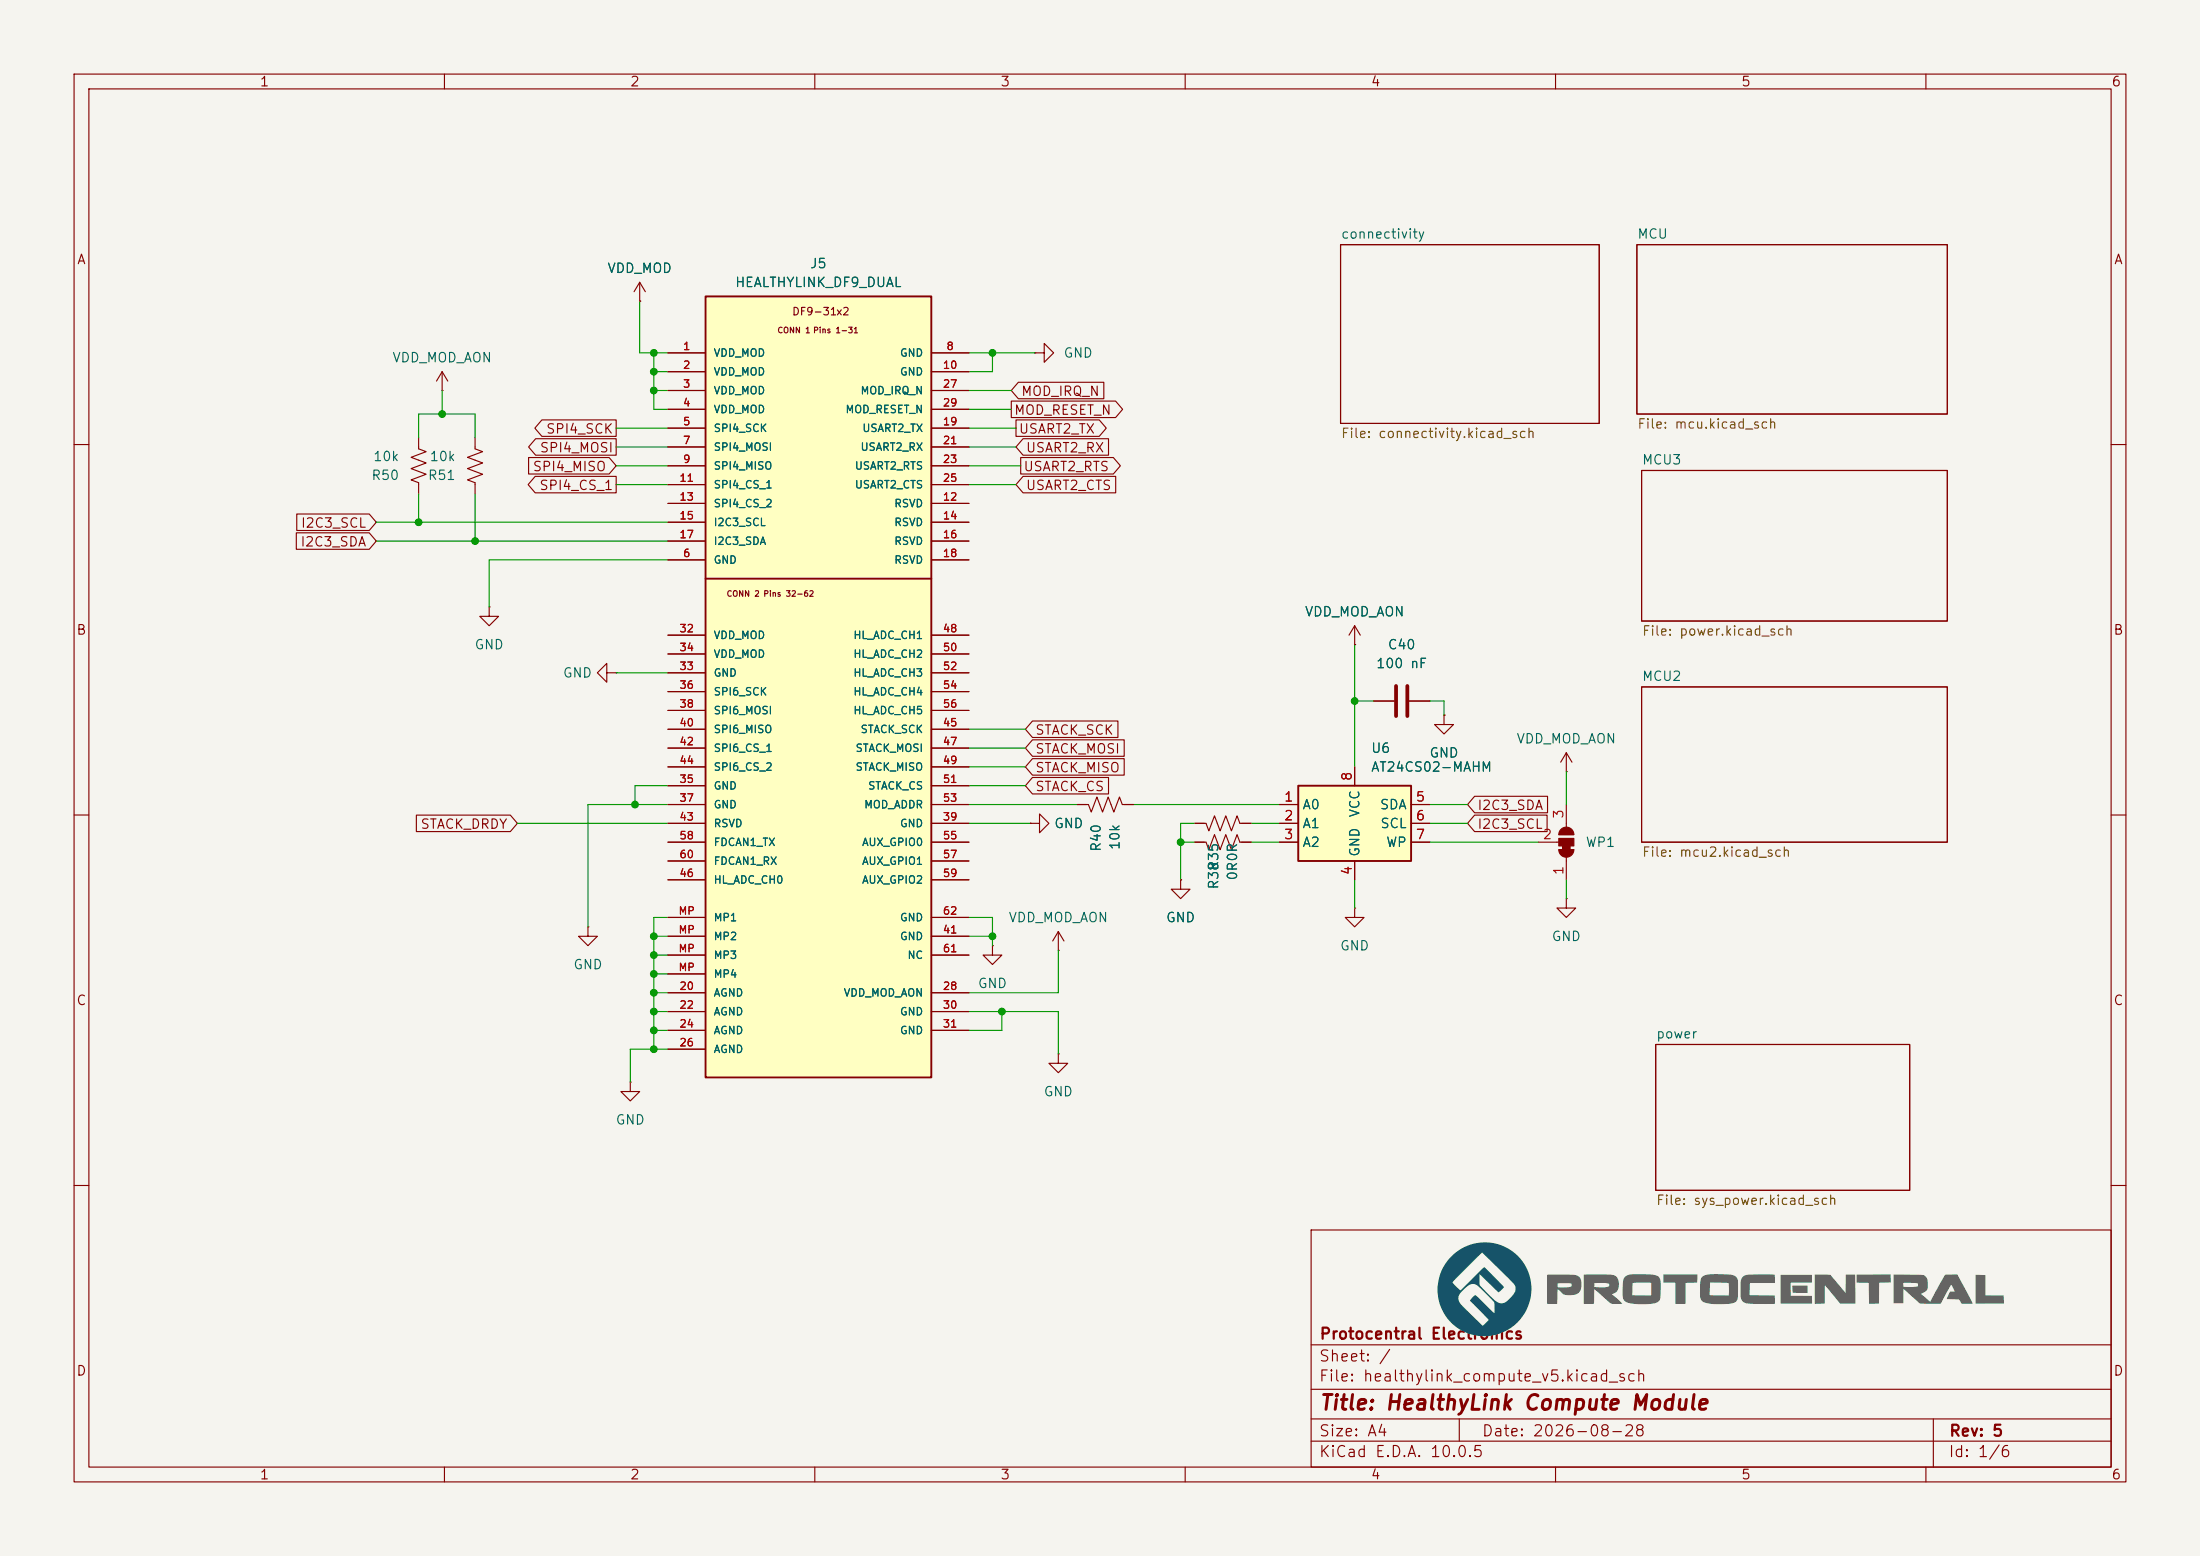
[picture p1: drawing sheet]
<svg xmlns="http://www.w3.org/2000/svg" width="297mm" height="210mm" viewBox="0 0 297 210" stroke-linecap="round" stroke-linejoin="round" font-family="sans-serif">
<path d="M0 0h297v210h-297z" fill="#f5f4ef" stroke="#f5f4ef" stroke-width=".14"/>
<g fill="none" stroke="#840000" stroke-width=".15">
<path d="M10 10h277v190h-277zM12 12h273v186h-273zM60 10v2M110 10v2M160 10v2M210 10v2M260 10v2M181 33h34.9v24.2h-34.9zM221 33h41.9v22.9h-41.9zM56.5 59.1v1.5l1 .4-2 .7 2 .8-2 .7 2 .8-2 .8 1 .4v1.5M10 60h2M221.6 63.5h41.3v20.3h-41.3z"/>
<path d="M285 60h2M221.6 92.7h41.3v21h-41.3zM10 110h2M139.1 111.1h1.2v-1.2l1.3 1.2-1.3 1.3v-1.3M139.1 111.1h.1M145.4 108.6h1.5l.4 1 .8-2 .7 2 .8-2 .8 2 .7-2 .4 1h1.5M159.4 118.7v1.3h1.3l-1.3 1.3-1.3-1.3h1.3M159.4 118.7h.1M161.3 111.1h1.5l.4 1 .8-2 .7 2 .8-2 .7 2 .8-2 .4 1h1.5M161.3 113.7h1.5l.4 1 .8-2.1 .7 2.1 .8-2.1 .7 2.1 .8-2.1 .4 1.1h1.5M285 110h2M134 127.6v1.3h1.3l-1.3 1.3-1.3-1.3h1.3"/>
<path d="M134 127.6h.1M85.1 146.1v1.2h1.3l-1.3 1.3-1.3-1.3h1.3M85.1 146.1h.1M142.9 142.2v1.3h1.2l-1.2 1.3-1.3-1.3h1.3M142.9 142.2h.1M223.5 141h34.3v19.7h-34.3zM10 160h2M177 166h108v32h-108zM285 160h2M60 198v2M110 198v2M160 198v2"/>
<path d="M177 194.5h108M177 191.5h108M177 187.5h108M177 181.5h108M197 191.5v3M210 198v2M260 198v2M261 191.5v6.5"/>
</g>
<path d="M175.3 106h15.2v10.2h-15.2z" fill="#ffffc2"/>
<path d="M175.3 106h15.2v10.2h-15.2z" fill="none" stroke="#840000" stroke-width=".25"/>
<path d="M172.7 108.6h2.6M172.7 111.1h2.6M172.7 113.7h2.6M182.9 103.5v2.5M182.9 116.2v2.5M190.5 108.6h2.5M190.5 111.1h2.5M190.5 113.7h2.5M182.9 122.6v1.2h1.2l-1.2 1.3-1.3-1.3h1.3M182.9 122.6h.1" fill="none" stroke="#840000" stroke-width=".15"/>
<path d="M95.2 40h30.5v105.4h-30.5z" fill="#ffffc2"/>
<path d="M95.2 40h30.5v105.4h-30.5zM95.2 78.1h30.5" fill="none" stroke="#840000" stroke-width=".25"/>
<g fill="none" stroke="#840000" stroke-width=".15">
<path d="M64.1 59.1v1.5l1.1 .4-2.1 .7 2.1 .8-2.1 .7 2.1 .8-2.1 .8 1 .4v1.5M90.2 47.6h5M90.2 50.2h5M90.2 52.7h5M90.2 55.2h5M90.2 57.8h5M125.7 47.6h5.1M125.7 50.2h5.1M125.7 52.7h5.1M125.7 55.2h5.1M125.7 57.8h5.1M139.7 47.6h1.3v-1.2l1.2 1.2-1.2 1.3v-1.3"/>
<path d="M139.7 47.6h.1M90.2 75.6h5M90.2 60.3h5M90.2 62.9h5M90.2 65.4h5M90.2 67.9h5M90.2 70.5h5M90.2 73h5M125.7 75.6h5.1M125.7 60.3h5.1M125.7 62.9h5.1M125.7 65.4h5.1"/>
<path d="M125.7 67.9h5.1M125.7 70.5h5.1M125.7 73h5.1M66 81.9v1.3h1.3l-1.3 1.3-1.2-1.3h1.2M66 81.9h.1M81.9 90.8v-1.3l-1.3 1.3 1.3 1.3v-1.3h1.3M83.2 90.8h.1M90.2 85.7h5M90.2 90.8h5M90.2 88.3h5M90.2 93.3h5M90.2 95.9h5"/>
<path d="M90.2 98.4h5M125.7 85.7h5.1M125.7 90.8h5.1M125.7 88.3h5.1M125.7 93.3h5.1M125.7 95.9h5.1M125.7 98.4h5.1M182.9 87h.1M182.9 84.5l-.8 1.2M182.9 84.5l.7 1.2M182.9 84.5v2.5M185.4 94.6h2.8"/>
<path d="M190.2 94.6h2.8M194.9 96.5v1.3h1.3l-1.3 1.3-1.2-1.3h1.2M194.9 96.5h.1M90.2 106h5M90.2 108.6h5M90.2 111.1h5M90.2 101h5M90.2 103.5h5M90.2 118.7h5M90.2 113.7h5M90.2 116.2h5M125.7 106h5.1"/>
<path d="M125.7 108.6h5.1M125.7 111.1h5.1M125.7 101h5.1M125.7 103.5h5.1M125.7 118.7h5.1M125.7 113.7h5.1M125.7 116.2h5.1M90.2 134h5M90.2 136.5h5M90.2 139.1h5M90.2 126.4h5M90.2 128.9h5"/>
<path d="M90.2 123.8h5M90.2 131.4h5M125.7 134h5.1M125.7 136.5h5.1M125.7 139.1h5.1M125.7 126.4h5.1M125.7 128.9h5.1M125.7 123.8h5.1M211.5 121.3v1.3h1.2l-1.2 1.2-1.3-1.2h1.3M211.5 121.3h.1M90.2 141.6h5"/>
</g>
<path d="M188.5 92.6v4M190 92.6v4" fill="none" stroke="#840000" stroke-width=".51"/>
<path d="M195.8 169.7a6.3 6.3 0 0 1 8.5-.7 6.3 6.3 0 0 1 1.5 8.4 6.3 6.3 0 0 1-8.2 2.3 6.2 6.2 0 0 1-3.4-4.5h2.7a3.5 3.5 0 0 0 1.4 1.9l1.9 1.8 .8-.7-2.6-2.6 .3-.4a.52 .52 0 0 1 .5-.4l2.6 2.4a2.67 2.67 0 0 0-.2-1.6l-1.7-1.7a1.17 1.17 0 0 0-2-.2l-.2 .2a1.73 1.73 0 0 0-.8 1.3h-2.7l-.1-1.1 .1-1h1.9l1.1 1.1 3.2-3.2 2.3 2.4a.35 .35 0 0 1 .3 .4l-.7 .6-2.6-2.5v1.3a.79 .79 0 0 0 .5 .7l1.4 1.4a1.32 1.32 0 0 0 2.2 0l.2-.2a1.3 1.3 0 0 0 .4-1.7l-4.3-4.3-4 4h-1.9a6.2 6.2 0 0 1 1.6-3.4z" fill="#165369"/>
<g fill="#656463">
<path d="M208.8 172.1l.8-.1a13.8 13.8 0 0 1 3.4 .2 1.63 1.63 0 0 1-.1 2.5 1.95 1.95 0 0 1-2.4-.6l-.2-.1-.1 2h-1.4v-2.3h3a.36 .36 0 0 0 .4-.4l-1.8-.1h-.1v.5h-1.5z"/>
<path d="M213.8 172h.7a15 15 0 0 1 3.5 .2 1.52 1.52 0 0 1 0 2.3l-.4 .2 1.4 1.3h-.9a1.32 1.32 0 0 1-1.3-.6l-1.6-1.4v2h-1.4v-2.3l2.5 .1a1.1 1.1 0 0 0 .9-.3v-.1a.45 .45 0 0 0-.5-.2h-1.4l-.1 .5h-1.4z"/>
<path d="M219.4 172.3a3.7 3.7 0 0 1 2.3-.3h.7a2.3 2.3 0 0 1 1.6 .5 6.4 6.4 0 0 1 0 3.1 3.2 3.2 0 0 1-2.3 .4h-.7a2.15 2.15 0 0 1-1.8-.6l-.1-.6h3.8v-1.7h-2.5v1.7h-1.3v-1.5a1.25 1.25 0 0 1 .3-1z"/>
<path d="M224.6 172h4.6l-.1 1.1h-1.5v2.9h-1.4v-2.9h-1.6z"/>
<path d="M229.8 172.4a3.3 3.3 0 0 1 2.2-.4h1.2a1.16 1.16 0 0 1 1.4 .8v.3a5.4 5.4 0 0 1-.2 2.5 4.3 4.3 0 0 1-2.7 .4h-.6a1.47 1.47 0 0 1-1.6-.9v-.3h3.9v-1.7h-2.5l-.1 1.7h-1.3v-1.7z"/>
<path d="M235.3 172.3a4.4 4.4 0 0 1 2.3-.3h2v1.2h-3.4v1.6l3.4 .1v1.1h-.6a13.8 13.8 0 0 1-3.5-.2 1.46 1.46 0 0 1-.5-1.5v-1.1a1.22 1.22 0 0 1 .3-.9z"/>
<path d="M242 173.5h2v1h-.2a4 4 0 0 1-1.8-.1z"/>
<path d="M240.4 172.1h4.2v1h-2.9l.1 1.8h2.8v1h-4.2z"/>
<path d="M245 172h1.7a.53 .53 0 0 1 .7 .4l1.8 2.1v-2.5h1.2l.1 3.9h-2.1l-2-2.4-.1 2.4-1.3 .1z"/>
<path d="M250.7 172h4.5l.1 1.1h-1.6v2.8l-1.4 .1v-2.9h-1.7z"/>
<path d="M255.6 172l3.5 .1a.98 .98 0 0 1 1.2 1.2 1.15 1.15 0 0 1-1 1.3l1.3 1.1 2-3.7h1.6l2.1 3.9-1.5 .1-.2-.4a.34 .34 0 0 0-.5-.2l-1.3-.1 .5-1h.6l-.5-.9-1.4 2.6-2.8-.1-2.2-1.9-.1 1.9h-1.3v-2.8h1.3l.1 .6h1.3a.4 .4 0 0 0 .5 0 .4 .4 0 0 0 .1-.5l-.8-.1h-2.5z"/>
<path d="M266.7 172.1h1.3v2.7h2.5v1.1h-3.8z"/>
</g>
<g fill="none" stroke="#840000" stroke-width=".15">
<path d="M86.4 38.1l-.8 1.3M86.4 38.1l.7 1.3M86.4 38.1v2.5M59.7 52.7h.1M59.7 50.2l-.8 1.2M59.7 50.2l.8 1.2M59.7 50.2v2.5M72.3 59.2h10.9v2.2h-10.9l-.9-1.1zM73.2 56.7h10v2.2h-10l-1-1.1zM86.4 40.6h.1M90.2 47.6h5M90.2 50.2h5"/>
<path d="M90.2 52.7h5M90.2 55.2h5M90.2 57.8h5M125.7 47.6h5.1M125.7 50.2h5.1M125.7 52.7h5.1M125.7 55.2h5.1M125.7 57.8h5.1M136.5 54.1h14.1l1 1.1-1 1.2h-14.1zM137.2 56.7h11.2l.9 1.1-.9 1.1h-11.2zM137.5 51.6h11.5v2.2h-11.5l-1-1.1zM138.1 59.2h11.6v2.2h-11.6l-.9-1.1z"/>
<path d="M40 71.9h9.8l1 1.1-1 1.1h-9.8zM40.1 69.4h9.7l1 1.1-1 1.1h-9.7zM71.4 61.8h10.8l1 1.1-1 1.1h-10.8zM72.3 64.3h10.9v2.2h-10.9l-1-1.1zM90.2 75.6h5M90.2 60.3h5M90.2 62.9h5M90.2 65.4h5M90.2 67.9h5M90.2 70.5h5M90.2 73h5M125.7 75.6h5.1"/>
<path d="M125.7 60.3h5.1M125.7 62.9h5.1M125.7 65.4h5.1M125.7 67.9h5.1M125.7 70.5h5.1M125.7 73h5.1M137.8 61.8h12.5l1 1.1-1 1.1h-12.5zM138.1 64.3h12.5v2.2h-12.5l-.9-1.1zM90.2 85.7h5M90.2 90.8h5M90.2 88.3h5M90.2 93.3h5"/>
<path d="M90.2 95.9h5M90.2 98.4h5M125.7 85.7h5.1M125.7 90.8h5.1M125.7 88.3h5.1M125.7 93.3h5.1M125.7 95.9h5.1M125.7 98.4h5.1M139.4 99.9h12.4v2.2h-12.4l-1-1.1zM139.4 97.3h11.5v2.2h-11.5l-1-1.1zM182.9 87h.1M185.4 94.6h2.8"/>
<path d="M190.2 94.6h2.8M194.9 96.5h.1M56.2 110h12.7l.9 1.1-.9 1.1h-12.7zM90.2 113.7h5M90.2 106h5M90.2 108.6h5M90.2 111.1h5M90.2 101h5M90.2 103.5h5M90.2 118.7h5M90.2 116.2h5M125.7 113.7h5.1"/>
<path d="M125.7 106h5.1M125.7 108.6h5.1M125.7 111.1h5.1M125.7 101h5.1M125.7 103.5h5.1M125.7 118.7h5.1M125.7 116.2h5.1M139.1 111.1h.1M139.4 104.9h10.3v2.3h-10.3l-1-1.2zM139.4 102.4h12.4v2.2h-12.4l-1-1.1zM145.4 108.6h1.3M151.8 108.6h1.2"/>
<path d="M159.4 118.7h.1M161.3 113.7h1.3M161.3 111.1h1.3M167.6 113.7h1.3M167.6 111.1h1.3M172.7 113.7h2.6M172.7 108.6h2.6M172.7 111.1h2.6M182.9 103.5v2.5M182.9 116.2v2.5M190.5 113.7h2.5M190.5 108.6h2.5"/>
<path d="M190.5 111.1h2.5M199.1 107.5h9.8v2.2h-9.8l-1-1.1zM199.1 110h9.8v2.2h-9.8l-1-1.1zM207.6 113.7h2.8M210.4 114.7h2.1M210.4 112.6h2.1M211.5 104.1h.1M211.5 101.6v2.5M211.5 108.6v3M211.5 115.7v3M211.5 101.6l-.8 1.3M211.5 101.6l.7 1.3"/>
<path d="M79.4 125.1v1.3h1.2l-1.2 1.2-1.3-1.2h1.3M79.4 125.1h.1M90.2 134h5M90.2 136.5h5M90.2 139.1h5M90.2 126.4h5M90.2 128.9h5M90.2 123.8h5M90.2 131.4h5M125.7 134h5.1M125.7 136.5h5.1M125.7 139.1h5.1"/>
<path d="M125.7 126.4h5.1M125.7 128.9h5.1M125.7 123.8h5.1M142.9 128.3h.1M142.9 125.7l-.8 1.3M142.9 125.7l.7 1.3M142.9 125.7v2.6M90.2 141.6h5"/>
</g>
<g fill="#840000" stroke="#840000" stroke-width=".15">
<path d="M210.9 114.2h1.1v.5h-1.1z"/>
<path d="M210.4 114.7h2.1a1.02 1.02 0 0 1-1 1 1.02 1.02 0 0 1-1.1-1z"/>
<path d="M210.4 113.2h2.1v1h-2.1z"/>
<path d="M210.7 111.9a1.02 1.02 0 0 1 1.1-.2 1.02 1.02 0 0 1 .7 .9h-2.1l.1-.4z"/>
</g>
<g fill="none" stroke="#009600" stroke-width=".15">
<path d="M56.5 59.1v-3.2h7.6v3.2M59.7 52.7v3.2M83.2 57.8h7M86.4 40.6v7h3.8M88.3 47.6v7.6h1.9M88.3 50.2h1.9M88.3 52.7h1.9M130.8 47.6h8.9M130.8 57.8h6.4M130.8 55.2h5.7M130.8 52.7h5.7M134 47.6v2.6h-3.2"/>
<path d="M50.8 73h39.4M50.8 70.5h39.4M56.5 66.7v3.8M64.1 66.7v6.3M83.2 65.4h7M83.2 62.9h7M83.2 60.3h7M90.2 75.6h-24.2v6.3M130.8 65.4h6.4M130.8 62.9h7M130.8 60.3h6.4M83.2 90.8h7"/>
<path d="M130.8 98.4h7.6M182.9 94.6h2.5M182.9 87v16.5M193 94.6h1.9v1.9M69.8 111.1h20.4M90.2 106h-4.5v2.6M90.2 108.6h-10.8v16.5M130.8 106h7.6M130.8 111.1h8.3M130.8 108.6h14.6M130.8 103.5h7.6M130.8 101h7.6"/>
<path d="M153 108.6h19.7M159.4 113.7h1.9M161.3 111.1h-1.9v7.6M168.9 111.1h3.8M168.9 113.7h3.8M182.9 118.7v3.9M193 111.1h5.1M193 108.6h5.1M193 113.7h14.6M211.5 104.1v4.5M211.5 118.7v2.6M88.3 126.4h1.9"/>
<path d="M88.3 128.9h1.9M88.3 134h1.9M88.3 139.1h1.9M88.3 136.5h1.9M88.3 131.4h1.9M90.2 123.8h-1.9v17.8M130.8 126.4h3.2M130.8 123.8h3.2v3.8M130.8 136.5h12.1v5.7M135.3 136.5v2.6h-4.5M142.9 128.3v5.7h-12.1M90.2 141.6h-5.1v4.5"/>
</g>
<g fill="#009600" stroke="#009600" stroke-width=".14">
<circle cx="88.3" cy="47.6" r=".46"/>
<circle cx="88.3" cy="50.2" r=".46"/>
<circle cx="59.7" cy="55.9" r=".46"/>
<circle cx="88.3" cy="52.7" r=".46"/>
<circle cx="56.5" cy="70.5" r=".46"/>
<circle cx="64.1" cy="73" r=".46"/>
<circle cx="88.3" cy="136.5" r=".46"/>
<circle cx="88.3" cy="128.9" r=".46"/>
<circle cx="88.3" cy="126.4" r=".46"/>
<circle cx="88.3" cy="131.4" r=".46"/>
<circle cx="88.3" cy="141.6" r=".46"/>
<circle cx="88.3" cy="139.1" r=".46"/>
<circle cx="88.3" cy="134" r=".46"/>
<circle cx="85.7" cy="108.6" r=".46"/>
<circle cx="134" cy="47.6" r=".46"/>
<circle cx="182.9" cy="94.6" r=".46"/>
<circle cx="135.3" cy="136.5" r=".46"/>
<circle cx="159.4" cy="113.7" r=".46"/>
<circle cx="134" cy="126.4" r=".46"/>
</g>
<text font-size="2" fill="#840000" x="178" y="190.8">Title: HealthyLink Compute Module</text>
<g font-size="1.5" fill="#840000">
<text x="178" y="184.1">Sheet: /</text>
<text x="178" y="181.1">Protocentral Electronics</text>
<text x="178" y="186.8">File: healthylink_compute_v5.kicad_sch</text>
<text x="178" y="197">KiCad E.D.A. 10.0.5</text>
<text x="178" y="194.2">Size: A4</text>
<text x="200" y="194.2">Date: 2026-08-28</text>
<text x="263" y="197">Id: 1/6</text>
<text x="263" y="194.2">Rev: 5</text>
</g>
<g font-size="1.3" fill="#840000">
<text x="35" y="12">1</text>
<text x="85" y="12">2</text>
<text x="135" y="12">3</text>
<text x="185" y="12">4</text>
<text x="235" y="12">5</text>
<text x="285" y="12">6</text>
<text x="10.3" y="36">A</text>
<text x="285.3" y="36">A</text>
<text x="137.8" y="53.8">MOD_IRQ_N</text>
<text x="73.6" y="58.8">SPI4_SCK</text>
<text x="136.8" y="56.3">MOD_RESET_N</text>
<text x="137.5" y="58.8">USART2_TX</text>
<text x="71.8" y="63.9">SPI4_MISO</text>
<text x="72.8" y="61.4">SPI4_MOSI</text>
<text x="138.1" y="63.9">USART2_RTS</text>
<text x="138.4" y="61.4">USART2_RX</text>
<text x="40.5" y="71.5">I2C3_SCL</text>
<text x="72.7" y="66.5">SPI4_CS_1</text>
<text x="138.4" y="66.5">USART2_CTS</text>
<text x="40.5" y="74.1">I2C3_SDA</text>
<text x="10.2" y="86">B</text>
<text x="285.2" y="86">B</text>
<text x="139.7" y="99.5">STACK_SCK</text>
<text x="139.7" y="102">STACK_MOSI</text>
<text x="139.7" y="107.1">STACK_CS</text>
<text x="139.7" y="104.6">STACK_MISO</text>
<text x="56.7" y="112.2">STACK_DRDY</text>
<text x="199.4" y="109.6">I2C3_SDA</text>
<text x="199.4" y="112.2">I2C3_SCL</text>
<text x="10.2" y="136">C</text>
<text x="285.2" y="136">C</text>
<text x="10.2" y="186">D</text>
<text x="285.2" y="186">D</text>
<text x="35" y="200">1</text>
<text x="85" y="200">2</text>
<text x="135" y="200">3</text>
<text x="185" y="200">4</text>
<text x="235" y="200">5</text>
<text x="285" y="200">6</text>
</g>
<g font-size="1.3" fill="#006464">
<text x="180.9" y="32.5">connectivity</text>
<text x="221" y="32.5">MCU</text>
<text x="81.9" y="37.2">VDD_MOD</text>
<text x="99.1" y="39.1">HEALTHYLINK_DF9_DUAL</text>
<text x="109.3" y="36.5">J5</text>
<text x="52.9" y="49.2">VDD_MOD_AON</text>
<text x="143.5" y="48.6">GND</text>
<text x="50" y="65.1">R50</text>
<text x="50.3" y="62.6">10k</text>
<text x="57.7" y="65.1">R51</text>
<text x="57.9" y="62.6">10k</text>
<text x="221.6" y="63">MCU3</text>
<text x="176.1" y="83.5">VDD_MOD_AON</text>
<text x="64" y="88">GND</text>
<text x="187.3" y="88">C40</text>
<text x="75.9" y="91.8">GND</text>
<text x="185.7" y="90.5">100 nF</text>
<text x="221.6" y="92.2">MCU2</text>
<text x="185" y="101.9">U6</text>
<text x="204.6" y="100.7">VDD_MOD_AON</text>
<text x="185" y="104.5">AT24CS02-MAHM</text>
<text x="192.9" y="102.6">GND</text>
<text x="142.2" y="112.1">GND</text>
<text x="175.7" y="109.5">A0</text>
<text x="175.7" y="112.1">A1</text>
<text x="183.8" y="110.4" transform="rotate(-90 183.8 110.4)">VCC</text>
<text x="186.2" y="109.5">SDA</text>
<text x="186.3" y="112.1">SCL</text>
<text x="148.9" y="115.1" transform="rotate(-90 148.9 115.1)">R40</text>
<text x="151.5" y="114.8" transform="rotate(-90 151.5 114.8)">10k</text>
<text x="164.8" y="117.6" transform="rotate(-90 164.8 117.6)">R35</text>
<text x="167.3" y="118.9" transform="rotate(-90 167.3 118.9)">0R0R</text>
<text x="175.7" y="114.6">A2</text>
<text x="183.8" y="115.7" transform="rotate(-90 183.8 115.7)">GND</text>
<text x="187" y="114.6">WP</text>
<text x="214" y="114.6">WP1</text>
<text x="136.1" y="124.8">VDD_MOD_AON</text>
<text x="157.3" y="124.8">GND</text>
<text x="164.8" y="120.1" transform="rotate(-90 164.8 120.1)">R38</text>
<text x="77.3" y="131.1">GND</text>
<text x="180.8" y="128.6">GND</text>
<text x="209.4" y="127.3">GND</text>
<text x="131.9" y="133.7">GND</text>
<text x="223.5" y="140.5">power</text>
<text x="140.8" y="148.3">GND</text>
<text x="83" y="152.1">GND</text>
</g>
<g font-size="1.3" fill="#725600">
<text x="180.9" y="59.4">File: connectivity.kicad_sch</text>
<text x="221" y="58.2">File: mcu.kicad_sch</text>
<text x="221.6" y="86.1">File: power.kicad_sch</text>
<text x="221.6" y="116">File: mcu2.kicad_sch</text>
<text x="223.5" y="162.9">File: sys_power.kicad_sch</text>
</g>
<g font-size="1.3" fill="#a90000">
<text x="182.8" y="105.5" transform="rotate(-90 182.8 105.5)">8</text>
<text x="173.3" y="108.5">1</text>
<text x="173.3" y="111">2</text>
<text x="173.3" y="113.6">3</text>
<text x="191" y="108.5">5</text>
<text x="191" y="111">6</text>
<text x="191" y="113.6">7</text>
<text x="208.2" y="113.6">2</text>
<text x="211.4" y="110.6" transform="rotate(-90 211.4 110.6)">3</text>
<text x="182.8" y="118.2" transform="rotate(-90 182.8 118.2)">4</text>
<text x="211.4" y="118.2" transform="rotate(-90 211.4 118.2)">1</text>
</g>
<g font-size="1" fill="#a90000">
<text x="92.1" y="47.5">1</text>
<text x="127.7" y="47.5">8</text>
<text x="92.1" y="50">2</text>
<text x="92.1" y="52.6">3</text>
<text x="127.2" y="50">10</text>
<text x="127.2" y="52.6">27</text>
<text x="92.1" y="55.1">4</text>
<text x="92.1" y="57.7">5</text>
<text x="127.2" y="57.7">19</text>
<text x="127.2" y="55.1">29</text>
<text x="91.6" y="65.3">11</text>
<text x="92.1" y="60.2">7</text>
<text x="92.1" y="62.7">9</text>
<text x="127.2" y="60.2">21</text>
<text x="127.2" y="62.7">23</text>
<text x="127.2" y="65.3">25</text>
<text x="91.6" y="67.8">13</text>
<text x="91.6" y="70.4">15</text>
<text x="127.2" y="67.8">12</text>
<text x="127.2" y="70.4">14</text>
<text x="91.6" y="72.9">17</text>
<text x="92.1" y="75.4">6</text>
<text x="127.2" y="72.9">16</text>
<text x="127.2" y="75.4">18</text>
<text x="91.6" y="85.6">32</text>
<text x="91.6" y="88.1">34</text>
<text x="127.2" y="85.6">48</text>
<text x="127.2" y="88.1">50</text>
<text x="91.6" y="90.7">33</text>
<text x="91.6" y="93.2">36</text>
<text x="91.6" y="95.8">38</text>
<text x="127.2" y="90.7">52</text>
<text x="127.2" y="93.2">54</text>
<text x="127.2" y="95.8">56</text>
<text x="91.6" y="98.3">40</text>
<text x="91.6" y="100.8">42</text>
<text x="127.2" y="98.3">45</text>
<text x="127.2" y="100.8">47</text>
<text x="91.6" y="105.9">35</text>
<text x="91.6" y="103.4">44</text>
<text x="127.2" y="103.4">49</text>
<text x="127.2" y="105.9">51</text>
<text x="91.6" y="108.5">37</text>
<text x="91.6" y="111">43</text>
<text x="91.6" y="113.5">58</text>
<text x="127.2" y="111">39</text>
<text x="127.2" y="108.5">53</text>
<text x="127.2" y="113.5">55</text>
<text x="91.6" y="118.6">46</text>
<text x="91.6" y="116.1">60</text>
<text x="127.2" y="116.1">57</text>
<text x="127.2" y="118.6">59</text>
<text x="91.5" y="123.7">MP</text>
<text x="127.2" y="123.7">62</text>
<text x="91.5" y="126.2">MP</text>
<text x="91.5" y="128.8">MP</text>
<text x="91.5" y="131.3">MP</text>
<text x="127.2" y="126.2">41</text>
<text x="127.2" y="128.8">61</text>
<text x="91.6" y="133.9">20</text>
<text x="91.6" y="136.4">22</text>
<text x="127.2" y="133.9">28</text>
<text x="127.2" y="136.4">30</text>
<text x="91.6" y="138.9">24</text>
<text x="91.6" y="141.5">26</text>
<text x="127.2" y="138.9">31</text>
</g>
<text font-size="1" fill="#840000" x="106.9" y="42.8">DF9-31x2</text>
<g font-size="1" fill="#006464">
<text x="96.3" y="48.4">VDD_MOD</text>
<text x="96.3" y="50.9">VDD_MOD</text>
<text x="96.3" y="53.5">VDD_MOD</text>
<text x="116.1" y="53.5">MOD_IRQ_N</text>
<text x="121.4" y="48.4">GND</text>
<text x="121.4" y="50.9">GND</text>
<text x="96.3" y="56">VDD_MOD</text>
<text x="96.3" y="58.6">SPI4_SCK</text>
<text x="114.1" y="56">MOD_RESET_N</text>
<text x="116.3" y="58.6">USART2_TX</text>
<text x="96.3" y="61.1">SPI4_MOSI</text>
<text x="96.3" y="63.6">SPI4_MISO</text>
<text x="115.3" y="63.6">USART2_RTS</text>
<text x="116.1" y="61.1">USART2_RX</text>
<text x="96.3" y="66.2">SPI4_CS_1</text>
<text x="96.3" y="68.7">SPI4_CS_2</text>
<text x="96.3" y="71.3">I2C3_SCL</text>
<text x="115.3" y="66.2">USART2_CTS</text>
<text x="120.6" y="68.7">RSVD</text>
<text x="120.6" y="71.3">RSVD</text>
<text x="96.3" y="76.3">GND</text>
<text x="96.3" y="73.8">I2C3_SDA</text>
<text x="120.6" y="73.8">RSVD</text>
<text x="120.6" y="76.3">RSVD</text>
<text x="96.3" y="86.5">VDD_MOD</text>
<text x="96.3" y="89">VDD_MOD</text>
<text x="115.1" y="86.5">HL_ADC_CH1</text>
<text x="115.1" y="89">HL_ADC_CH2</text>
<text x="96.3" y="91.6">GND</text>
<text x="96.3" y="94.1">SPI6_SCK</text>
<text x="115.1" y="91.6">HL_ADC_CH3</text>
<text x="115.1" y="94.1">HL_ADC_CH4</text>
<text x="96.3" y="96.7">SPI6_MOSI</text>
<text x="96.3" y="99.2">SPI6_MISO</text>
<text x="96.3" y="101.7">SPI6_CS_1</text>
<text x="115.1" y="96.7">HL_ADC_CH5</text>
<text x="115.4" y="101.7">STACK_MOSI</text>
<text x="116.1" y="99.2">STACK_SCK</text>
<text x="96.3" y="106.8">GND</text>
<text x="96.3" y="104.3">SPI6_CS_2</text>
<text x="115.4" y="104.3">STACK_MISO</text>
<text x="117.1" y="106.8">STACK_CS</text>
<text x="96.3" y="109.4">GND</text>
<text x="96.3" y="111.9">RSVD</text>
<text x="116.6" y="109.4">MOD_ADDR</text>
<text x="121.4" y="111.9">GND</text>
<text x="96.3" y="119.5">HL_ADC_CH0</text>
<text x="96.3" y="114.4">FDCAN1_TX</text>
<text x="96.3" y="117">FDCAN1_RX</text>
<text x="116.3" y="114.4">AUX_GPIO0</text>
<text x="116.3" y="117">AUX_GPIO1</text>
<text x="116.3" y="119.5">AUX_GPIO2</text>
<text x="96.3" y="124.6">MP1</text>
<text x="121.4" y="124.6">GND</text>
<text x="96.3" y="127.1">MP2</text>
<text x="96.3" y="129.7">MP3</text>
<text x="121.4" y="127.1">GND</text>
<text x="122.4" y="129.7">NC</text>
<text x="96.3" y="134.8">AGND</text>
<text x="96.3" y="137.3">AGND</text>
<text x="96.3" y="132.2">MP4</text>
<text x="113.8" y="134.8">VDD_MOD_AON</text>
<text x="121.4" y="137.3">GND</text>
<text x="96.3" y="139.8">AGND</text>
<text x="96.3" y="142.4">AGND</text>
<text x="121.4" y="139.8">GND</text>
</g>
<g font-size=".8" fill="#840000">
<text x="104.9" y="45.2">CONN 1 Pins 1-31</text>
<text x="98" y="80.7">CONN 2 Pins 32-62</text>
</g>
</svg>
